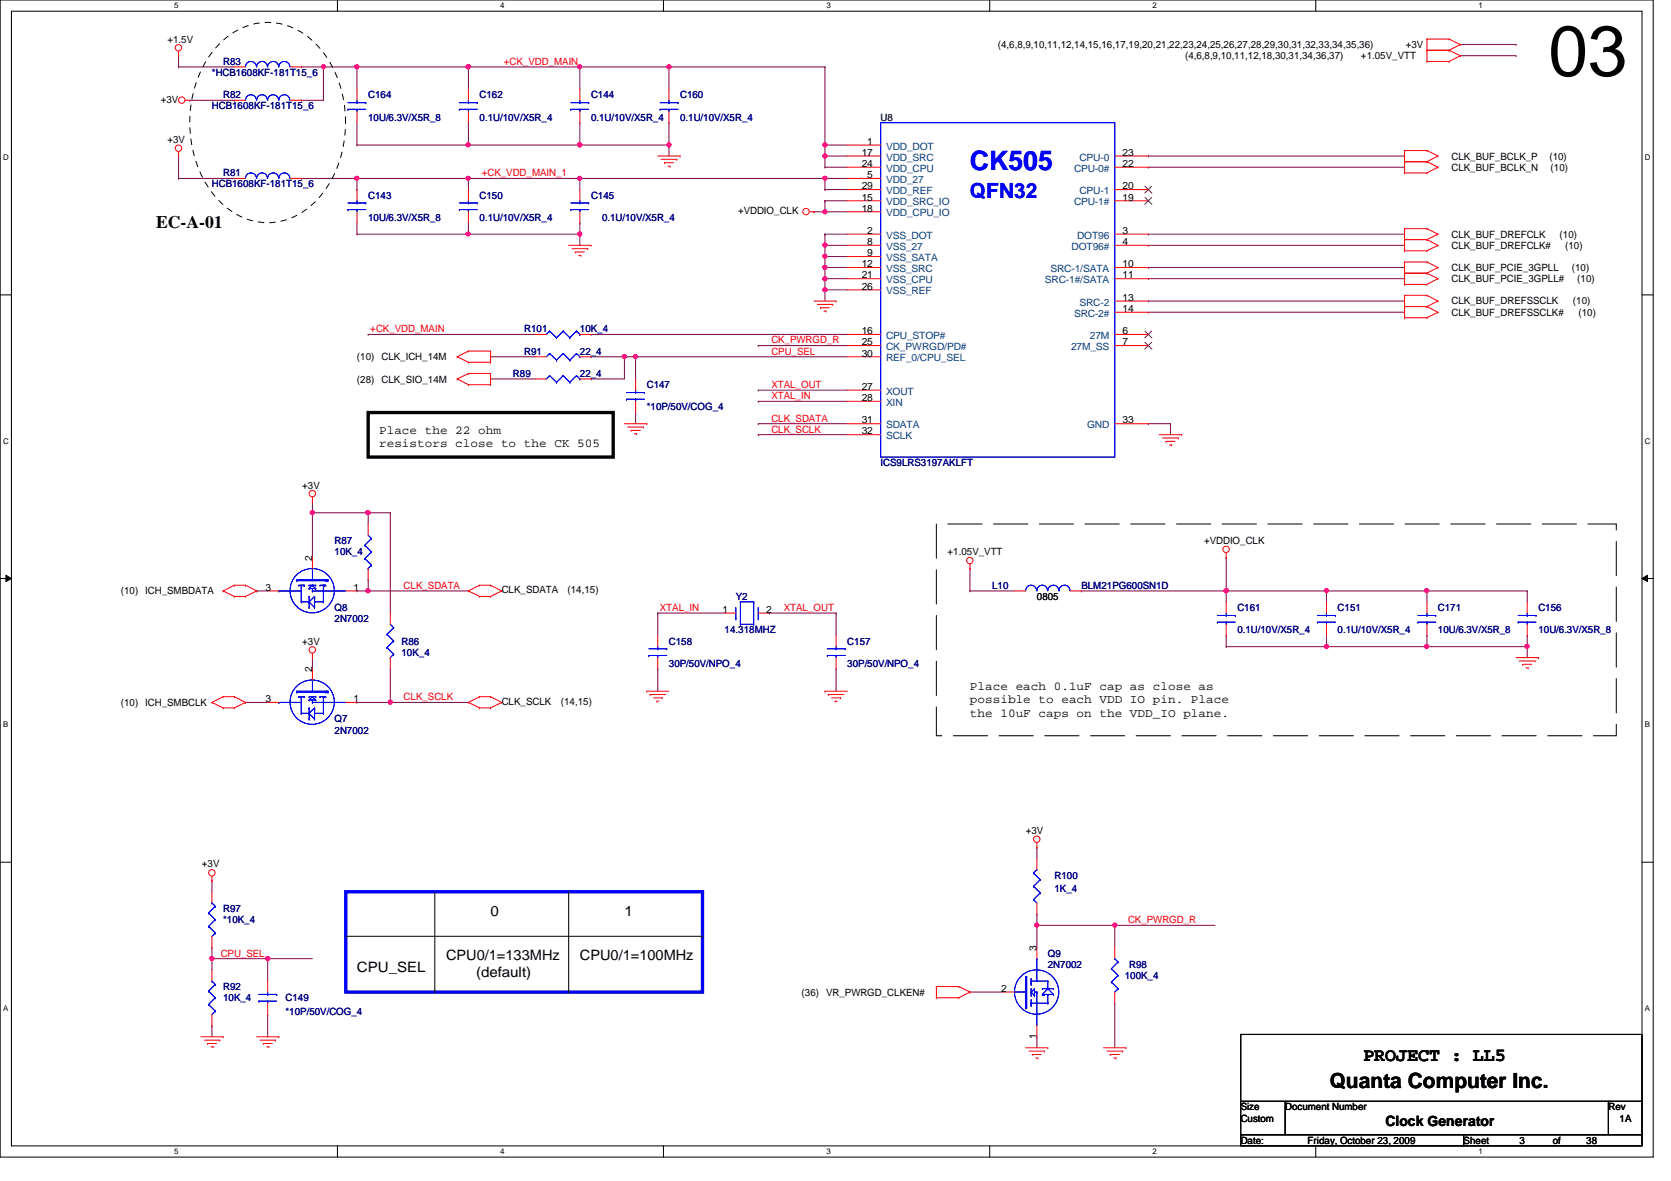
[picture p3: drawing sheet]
<svg xmlns="http://www.w3.org/2000/svg" width="297mm" height="210mm" viewBox="0 0 297 210" stroke-linecap="round" stroke-linejoin="round" font-family="sans-serif">
<path d="M0 0h293.9v205.7h-293.9zM2 2h289.9v201.7h-289.9z" fill="none" stroke="#000" stroke-width=".18"/>
<g fill="#fff">
<path d="M31 .3h.7v1.5h-.7z"/>
<path d="M31 203.9h.7v1.5h-.7z"/>
</g>
<path d="M60 0v2M60 203.7v2" fill="none" stroke="#000" stroke-width=".18"/>
<g fill="#fff">
<path d="M88.9 .3h.8v1.5h-.8z"/>
<path d="M88.9 203.9h.8v1.5h-.8z"/>
</g>
<path d="M117.9 0v2M117.9 203.7v2" fill="none" stroke="#000" stroke-width=".18"/>
<g fill="#fff">
<path d="M146.9 .3h.8v1.5h-.8z"/>
<path d="M146.9 203.9h.8v1.5h-.8z"/>
</g>
<path d="M175.9 0v2M175.9 203.7v2" fill="none" stroke="#000" stroke-width=".18"/>
<g fill="#fff">
<path d="M204.9 .3h.8v1.5h-.8z"/>
<path d="M204.9 203.9h.8v1.5h-.8z"/>
</g>
<path d="M233.9 0v2M233.9 203.7v2" fill="none" stroke="#000" stroke-width=".18"/>
<g fill="#fff">
<path d="M262.8 .3h.8v1.5h-.8z"/>
<path d="M262.8 203.9h.8v1.5h-.8z"/>
<path d="M.5 27.2h1v1.5h-1z"/>
<path d="M292.4 27.2h1v1.5h-1z"/>
<path d="M.5 77.6h1v1.5h-1z"/>
<path d="M292.4 77.6h1v1.5h-1z"/>
</g>
<path d="M0 52.4h2M291.9 52.4h2" fill="none" stroke="#000" stroke-width=".18"/>
<g fill="#fff">
<path d="M.5 128h.9v1.5h-.9z"/>
<path d="M292.4 128h.9v1.5h-.9z"/>
</g>
<path d="M0 102.8h2M1.1 102.2l.9 .6-.9 .6zM291.9 102.8l1-.6v1.2zM291.9 102.8h2" fill="none" stroke="#000" stroke-width=".18"/>
<path d="M1.1 102.2l.9 .6-.9 .6zM291.9 102.8l1-.6v1.2z" fill="#000"/>
<g fill="#fff">
<path d="M.5 178.4h.9v1.6h-.9z"/>
<path d="M292.4 178.4h.9v1.6h-.9z"/>
</g>
<path d="M0 153.2h2M291.9 153.2h2" fill="none" stroke="#000" stroke-width=".18"/>
<path d="M146.6 25.8h.1M146.6 25.8h4" fill="none" stroke="#800040" stroke-width=".18"/>
<circle cx="146.6" cy="25.7" r=".38" fill="#f0f"/>
<circle cx="146.6" cy="25.7" r=".38" fill="none" stroke="#f0f" stroke-width=".18"/>
<path d="M146.6 27.7h.1M146.6 29.7h.1M146.6 31.7h.1M146.6 27.7h4M146.6 29.7h4M146.6 31.7h4" fill="none" stroke="#800040" stroke-width=".18"/>
<circle cx="146.6" cy="31.7" r=".37" fill="#f0f"/>
<circle cx="146.6" cy="31.7" r=".37" fill="none" stroke="#f0f" stroke-width=".18"/>
<path d="M146.6 33.7h.1M146.6 31.7h.1M146.6 27.7h.1M146.6 33.7h4M146.6 27.7v2M146.6 31.7v2" fill="none" stroke="#800040" stroke-width=".18"/>
<circle cx="146.6" cy="27.7" r=".38" fill="#f0f"/>
<circle cx="146.6" cy="27.7" r=".38" fill="none" stroke="#f0f" stroke-width=".18"/>
<path d="M83.3 11.9h.1M83.3 11.9h35.6M103.1 11.9h.1M103.1 11.9v4M118.9 11.9h.1M118.9 11.9v4M146.6 25.8h.1M146.6 25.8v1.9" fill="none" stroke="#800040" stroke-width=".18"/>
<circle cx="118.9" cy="11.9" r=".37" fill="#f0f"/>
<circle cx="118.9" cy="11.9" r=".37" fill="none" stroke="#f0f" stroke-width=".18"/>
<circle cx="103" cy="11.9" r=".37" fill="#f0f"/>
<circle cx="103" cy="11.9" r=".37" fill="none" stroke="#f0f" stroke-width=".18"/>
<path d="M83.3 25.8h.1M83.3 25.8h19.8" fill="none" stroke="#800040" stroke-width=".18"/>
<circle cx="103" cy="25.7" r=".38" fill="#f0f"/>
<circle cx="103" cy="25.7" r=".38" fill="none" stroke="#f0f" stroke-width=".18"/>
<path d="M83.3 21.8h.1M83.3 21.8v4M118.9 25.8h.1M118.9 25.8v1.9" fill="none" stroke="#800040" stroke-width=".18"/>
<circle cx="118.9" cy="25.7" r=".38" fill="#f0f"/>
<circle cx="118.9" cy="25.7" r=".38" fill="none" stroke="#f0f" stroke-width=".18"/>
<path d="M146.6 51.5h.1M146.6 51.5v2" fill="none" stroke="#800040" stroke-width=".18"/>
<circle cx="146.6" cy="51.5" r=".37" fill="#f0f"/>
<circle cx="146.6" cy="51.5" r=".37" fill="none" stroke="#f0f" stroke-width=".18"/>
<path d="M146.6 43.6h.1M146.6 45.6h.1M146.6 43.6h4M146.6 45.6h4" fill="none" stroke="#800040" stroke-width=".18"/>
<circle cx="146.6" cy="45.5" r=".38" fill="#f0f"/>
<circle cx="146.6" cy="45.5" r=".38" fill="none" stroke="#f0f" stroke-width=".18"/>
<path d="M146.6 43.6h.1M146.6 43.6v2" fill="none" stroke="#800040" stroke-width=".18"/>
<circle cx="146.6" cy="43.6" r=".38" fill="#f0f"/>
<circle cx="146.6" cy="43.6" r=".38" fill="none" stroke="#f0f" stroke-width=".18"/>
<path d="M146.6 47.5h.1M146.6 45.6h.1M146.6 49.5h.1M146.6 47.5h4M146.6 45.6v1.9M146.6 49.5v2M146.6 49.5h4" fill="none" stroke="#800040" stroke-width=".18"/>
<circle cx="146.6" cy="49.5" r=".38" fill="#f0f"/>
<circle cx="146.6" cy="49.5" r=".38" fill="none" stroke="#f0f" stroke-width=".18"/>
<path d="M83.3 11.9h.1M83.3 11.9v4M146.6 51.5h.1M146.6 51.5h4M134.8 75.3h.1M134.8 77.3h.1M134.8 75.3h15.8M134.8 77.3h15.8" fill="none" stroke="#800040" stroke-width=".18"/>
<circle cx="83.2" cy="11.9" r=".37" fill="#f0f"/>
<circle cx="83.2" cy="11.9" r=".37" fill="none" stroke="#f0f" stroke-width=".18"/>
<path d="M146.6 47.5h.1M146.6 47.5v2M134.8 71.3h.1M134.8 71.3h15.8" fill="none" stroke="#800040" stroke-width=".18"/>
<circle cx="146.6" cy="47.5" r=".38" fill="#f0f"/>
<circle cx="146.6" cy="47.5" r=".38" fill="none" stroke="#f0f" stroke-width=".18"/>
<path d="M113 63.4h.1M113 63.4h37.6M204.1 75.3h.1M204.1 75.3h4M208.1 75.3h.1M208.1 75.3v2" fill="none" stroke="#800040" stroke-width=".18"/>
<circle cx="112.9" cy="63.4" r=".38" fill="#f0f"/>
<circle cx="112.9" cy="63.4" r=".38" fill="none" stroke="#f0f" stroke-width=".18"/>
<path d="M87.2 63.4h.1M87.2 63.4h8M134.8 61.4h.1M134.8 61.4h15.8M55.5 91.1h.1M55.5 89.2h.1M55.5 89.2v9.9" fill="none" stroke="#800040" stroke-width=".18"/>
<circle cx="55.5" cy="91.1" r=".37" fill="#f0f"/>
<circle cx="55.5" cy="91.1" r=".37" fill="none" stroke="#f0f" stroke-width=".18"/>
<path d="M65.4 91.1h.1M65.4 91.1v2M65.4 91.1h4M69.4 124.8h.1M69.4 124.8h13.9" fill="none" stroke="#800040" stroke-width=".18"/>
<circle cx="65.4" cy="91.1" r=".37" fill="#f0f"/>
<circle cx="65.4" cy="91.1" r=".37" fill="none" stroke="#f0f" stroke-width=".18"/>
<path d="M69.4 118.9h.1M69.4 118.9v5.9" fill="none" stroke="#800040" stroke-width=".18"/>
<circle cx="69.4" cy="124.8" r=".38" fill="#f0f"/>
<circle cx="69.4" cy="124.8" r=".38" fill="none" stroke="#f0f" stroke-width=".18"/>
<path d="M69.4 91.1h.1M69.4 91.1v17.9M55.5 116.9h.1M55.5 116.9v2M65.4 105h.1M65.4 103h.1M65.4 105h17.9M65.4 103v2" fill="none" stroke="#800040" stroke-width=".18"/>
<circle cx="65.4" cy="105" r=".38" fill="#f0f"/>
<circle cx="65.4" cy="105" r=".38" fill="none" stroke="#f0f" stroke-width=".18"/>
<path d="M55.5 91.1h9.9M65.4 91.1h.1M63.5 124.8h.1M63.5 124.8h5.9" fill="none" stroke="#800040" stroke-width=".18"/>
<circle cx="65.4" cy="91.1" r=".37" fill="#f0f"/>
<circle cx="65.4" cy="91.1" r=".37" fill="none" stroke="#f0f" stroke-width=".18"/>
<g fill="none" stroke="#800040" stroke-width=".18">
<path d="M146.6 37.6h.1M146.6 37.6h4M105.1 59.4h.1M105.1 59.4h45.5M134.8 69.3h.1M134.8 69.3h15.8M116.9 118.9h.1M116.9 109h.1M116.9 109v3.9M116.9 118.9v4M116.9 109h11.9M136.7 109h.1"/>
<path d="M136.7 109h11.9M148.6 109h.1M148.6 118.9h.1M148.6 109v3.9M148.6 118.9v4"/>
</g>
<circle cx="146.6" cy="37.6" r=".38" fill="#f0f"/>
<circle cx="146.6" cy="37.6" r=".38" fill="none" stroke="#f0f" stroke-width=".18"/>
<g fill="none" stroke="#800040" stroke-width=".18">
<path d="M146.6 35.7h.1M146.6 35.7v1.9M204.1 27.7h.1M204.1 29.7h.1M204.1 27.7h45.6M204.1 29.7h45.6M204.1 49.5h.1M204.1 47.5h.1M204.1 41.6h.1M204.1 43.6h.1M204.1 53.5h.1M204.1 55.5h.1"/>
<path d="M204.1 49.5h45.6M204.1 47.5h45.6M204.1 41.6h45.6M204.1 43.6h45.6M204.1 53.5h45.6M204.1 55.5h45.6M218 105h.1M218 112.9h.1M218 105v2M218 112.9v2M235.8 105h.1M235.8 112.9h.1"/>
<path d="M235.8 105v2M235.8 112.9v2M253.7 105h.1M253.7 105v2"/>
</g>
<circle cx="253.6" cy="105" r=".38" fill="#f0f"/>
<circle cx="253.6" cy="105" r=".38" fill="none" stroke="#f0f" stroke-width=".18"/>
<path d="M235.8 105h.1M235.8 105h35.7M253.7 105h.1" fill="none" stroke="#800040" stroke-width=".18"/>
<circle cx="235.8" cy="105" r=".38" fill="#f0f"/>
<circle cx="235.8" cy="105" r=".38" fill="none" stroke="#f0f" stroke-width=".18"/>
<path d="M253.7 114.9h.1M253.7 114.9h17.8" fill="none" stroke="#800040" stroke-width=".18"/>
<circle cx="271.4" cy="114.9" r=".38" fill="#f0f"/>
<circle cx="271.4" cy="114.9" r=".38" fill="none" stroke="#f0f" stroke-width=".18"/>
<circle cx="253.6" cy="114.9" r=".38" fill="#f0f"/>
<circle cx="253.6" cy="114.9" r=".38" fill="none" stroke="#f0f" stroke-width=".18"/>
<path d="M172.4 101h.1M172.4 101v4M192.2 105h.1M192.2 105h43.6M218 114.9h.1M218 105h.1M218 114.9h17.8M271.5 114.9h.1M271.5 105h.1M271.5 105v2M271.5 114.9v2" fill="none" stroke="#800040" stroke-width=".18"/>
<circle cx="218" cy="105" r=".38" fill="#f0f"/>
<circle cx="218" cy="105" r=".38" fill="none" stroke="#f0f" stroke-width=".18"/>
<path d="M103.1 21.8h.1M103.1 21.8v4M118.9 21.8h.1M118.9 21.8v4M113 73.3h.1M113 63.4h.1M113 63.4v4M113 73.3v2M37.7 170.4h.1M37.7 170.4v2" fill="none" stroke="#800040" stroke-width=".18"/>
<circle cx="37.7" cy="170.4" r=".37" fill="#f0f"/>
<circle cx="37.7" cy="170.4" r=".37" fill="none" stroke="#f0f" stroke-width=".18"/>
<path d="M47.6 170.4h.1M47.6 170.4h7.9" fill="none" stroke="#800040" stroke-width=".18"/>
<circle cx="47.6" cy="170.4" r=".37" fill="#f0f"/>
<circle cx="47.6" cy="170.4" r=".37" fill="none" stroke="#f0f" stroke-width=".18"/>
<path d="M37.7 156.5h.1M37.7 156.5v2M37.7 170.4h9.9M47.6 170.4h.1M47.6 170.4v4M37.7 182.3h.1M37.7 182.3v2M47.6 180.3h.1M47.6 180.3v4" fill="none" stroke="#800040" stroke-width=".18"/>
<circle cx="47.6" cy="170.4" r=".37" fill="#f0f"/>
<circle cx="47.6" cy="170.4" r=".37" fill="none" stroke="#f0f" stroke-width=".18"/>
<path d="M218 99.1h.1M218 99.1v5.9M37.7 168.4h.1M37.7 168.4v2" fill="none" stroke="#800040" stroke-width=".18"/>
<circle cx="218" cy="105" r=".38" fill="#f0f"/>
<circle cx="218" cy="105" r=".38" fill="none" stroke="#f0f" stroke-width=".18"/>
<path d="M235.8 114.9h.1M253.7 112.9h.1M253.7 112.9v2h-17.9M271.5 112.9h.1M271.5 112.9v2" fill="none" stroke="#800040" stroke-width=".18"/>
<circle cx="235.8" cy="114.9" r=".38" fill="#f0f"/>
<circle cx="235.8" cy="114.9" r=".38" fill="none" stroke="#f0f" stroke-width=".18"/>
<path d="M103.1 25.8h.1M103.1 25.8h15.8" fill="none" stroke="#800040" stroke-width=".18"/>
<circle cx="103" cy="25.7" r=".38" fill="#f0f"/>
<circle cx="103" cy="25.7" r=".38" fill="none" stroke="#f0f" stroke-width=".18"/>
<path d="M65.4 59.4h.1M65.4 59.4h29.8M146.6 41.6h.1M146.6 41.6h4M146.6 41.6v2M172.4 176.3h.1M172.4 176.3h5.9M184.3 164.5h.1M184.3 164.5h13.9" fill="none" stroke="#800040" stroke-width=".18"/>
<circle cx="184.3" cy="164.4" r=".38" fill="#f0f"/>
<circle cx="184.3" cy="164.4" r=".38" fill="none" stroke="#f0f" stroke-width=".18"/>
<path d="M198.2 164.5h.1M198.2 178.3h.1M198.2 164.5h17.8M198.2 164.5v3.9M198.2 178.3v7.9" fill="none" stroke="#800040" stroke-width=".18"/>
<circle cx="198.2" cy="164.4" r=".38" fill="#f0f"/>
<circle cx="198.2" cy="164.4" r=".38" fill="none" stroke="#f0f" stroke-width=".18"/>
<g fill="none" stroke="#800040" stroke-width=".18">
<path d="M31.7 9.9h.1M31.7 9.9v2M63.5 11.9h.1M63.5 11.9h19.8M45.6 105h.1M45.6 105h2M63.5 105h.1M63.5 105h1.9M172.4 105h.1M172.4 105h7.9M43.6 124.8h.1M43.6 124.8h4"/>
<path d="M184.3 150.6h.1M184.3 150.6v2M184.3 162.5h.1M184.3 164.5h.1M184.3 162.5v5.9M184.3 184.3h.1M184.3 184.3v1.9"/>
</g>
<circle cx="83.2" cy="11.9" r=".37" fill="#f0f"/>
<circle cx="83.2" cy="11.9" r=".37" fill="none" stroke="#f0f" stroke-width=".18"/>
<circle cx="63.4" cy="11.9" r=".37" fill="#f0f"/>
<circle cx="63.4" cy="11.9" r=".37" fill="none" stroke="#f0f" stroke-width=".18"/>
<path d="M31.7 11.9h.1M31.7 11.9h10M259.6 7.9h9.9M259.6 9.9h9.9M269.5 7.9h.1M269.5 9.9h.1M111 63.4h.1M111 63.4h2" fill="none" stroke="#800040" stroke-width=".18"/>
<circle cx="111" cy="63.4" r=".38" fill="#f0f"/>
<circle cx="111" cy="63.4" r=".38" fill="none" stroke="#f0f" stroke-width=".18"/>
<g fill="none" stroke="#800040" stroke-width=".18">
<path d="M57.5 11.9h.1M57.5 11.9h6M63.5 11.9h.1M63.5 11.9v4M118.9 11.9h.1M118.9 11.9h27.7M146.6 11.9h.1M146.6 11.9v13.9M63.5 25.8h.1M63.5 21.8v4M63.5 25.8h19.8M83.3 25.8h.1"/>
<path d="M144.7 37.6h.1M144.7 37.6h1.9M146.6 35.7h.1M146.6 35.7h4M87.2 67.4h.1M87.2 67.4h8M105.1 67.4h.1M105.1 63.4h.1M105.1 63.4h5.9M111 63.4h.1M111 63.4v4h-5.9"/>
</g>
<circle cx="83.2" cy="25.7" r=".38" fill="#f0f"/>
<circle cx="83.2" cy="25.7" r=".38" fill="none" stroke="#f0f" stroke-width=".18"/>
<path d="M103.1 31.7h.1M103.1 31.7h43.5" fill="none" stroke="#800040" stroke-width=".18"/>
<circle cx="103" cy="31.7" r=".37" fill="#f0f"/>
<circle cx="103" cy="31.7" r=".37" fill="none" stroke="#f0f" stroke-width=".18"/>
<path d="M63.5 31.7h.1M63.5 31.7h39.6M83.3 31.7h.1M83.3 31.7v2M103.1 31.7h.1M103.1 31.7v2" fill="none" stroke="#800040" stroke-width=".18"/>
<circle cx="83.2" cy="31.7" r=".37" fill="#f0f"/>
<circle cx="83.2" cy="31.7" r=".37" fill="none" stroke="#f0f" stroke-width=".18"/>
<circle cx="63.4" cy="31.7" r=".37" fill="#f0f"/>
<circle cx="63.4" cy="31.7" r=".37" fill="none" stroke="#f0f" stroke-width=".18"/>
<path d="M63.5 33.7h.1M63.5 31.7v2M63.5 39.6v2M63.5 41.6h.1M63.5 41.6h19.8M83.3 41.6h.1" fill="none" stroke="#800040" stroke-width=".18"/>
<circle cx="83.2" cy="41.6" r=".37" fill="#f0f"/>
<circle cx="83.2" cy="41.6" r=".37" fill="none" stroke="#f0f" stroke-width=".18"/>
<path d="M31.7 31.7h.1M31.7 27.7h.1M31.7 31.7h10M31.7 27.7v4M53.5 31.7h.1M53.5 31.7h10M83.3 39.6h.1M83.3 39.6v2M103.1 39.6h.1M103.1 39.6v4M103.1 41.6h.1" fill="none" stroke="#800040" stroke-width=".18"/>
<circle cx="103" cy="41.6" r=".37" fill="#f0f"/>
<circle cx="103" cy="41.6" r=".37" fill="none" stroke="#f0f" stroke-width=".18"/>
<path d="M57.5 11.9h.1M57.5 11.9v5.9M83.3 41.6h.1M83.3 41.6h19.8" fill="none" stroke="#800040" stroke-width=".18"/>
<circle cx="57.5" cy="11.9" r=".37" fill="#f0f"/>
<circle cx="57.5" cy="11.9" r=".37" fill="none" stroke="#f0f" stroke-width=".18"/>
<path d="M33.7 17.8h8M41.7 17.8h.1M53.5 11.9h.1M53.5 17.8h.1M53.5 11.9h4M53.5 17.8h4" fill="none" stroke="#800040" stroke-width=".18"/>
<g fill="none" stroke="#f00" stroke-width=".18">
<path d="M31.7 9.9h.1M31.7 9.1v.8M32.9 17.8h.8M33.7 17.8h.1M41.7 17.8h1.9M41.7 11.9h1.9M51.6 17.8h1.9M51.6 11.9h1.9M63.5 15.9v1.9M63.5 19.8v2M83.3 15.9v1.9M83.3 19.8v2"/>
<path d="M103.1 15.9v1.9M103.1 19.8v2M118.9 15.9v1.9M118.9 19.8v2M253.7 8.9h.1M253.7 6.9h.1M253.7 10.9h.1M253.7 6.9h3.9M253.7 8.9h3.9M253.7 6.9v4M253.7 10.9h3.9M257.6 6.9h.1"/>
<path d="M257.6 8.9h.1M257.6 10.9h.1M257.6 6.9l2 1M257.6 8.9l2 1M259.6 7.9h.1M259.6 9.9h.1M259.6 7.9l-2 1M259.6 9.9l-2 1M31.7 27.7h.1M31.7 27v.7M41.7 31.7h1.9M51.6 31.7h1.9"/>
<path d="M63.5 33.7v2M63.5 37.6v2M83.3 33.7v2M83.3 37.6v2M103.1 33.7v2M103.1 37.6v2M116.9 27.7h4M117.5 28.3h2.8M118.1 28.9h.1M118.1 28.9h1.6M118.7 29.5h.4M119.1 29.5h.1"/>
<path d="M120.3 28.3h.1M120.9 27.7h.1M143.9 37.6h.8M144.7 37.6h.1M150.6 27.7h5.9M150.6 37.6h5.9M150.6 31.7h5.9M150.6 35.7h5.9M150.6 33.7h5.9M150.6 29.7h5.9M150.6 25.8h5.9M198.2 27.7h5.9"/>
<path d="M198.2 35.7h5.9M198.2 33.7h5.9M198.2 29.7h5.9M249.7 28.7h.1M249.7 26.8h.1M249.7 30.7h.1M249.7 26.8h4M249.7 28.7h4M249.7 26.8v3.9M249.7 30.7h4M253.7 26.8h.1M253.7 28.7h.1"/>
<path d="M253.7 30.7h.1M253.7 26.8l1.9 .9M253.7 28.7l1.9 1M255.6 27.7h.1M255.6 29.7h.1M255.6 27.7l-1.9 1M255.6 29.7l-1.9 1M95.2 59.4h1.9M101.1 43.6h4M101.7 44.2h2.8M102.3 44.8h.1M102.3 44.8h1.6"/>
<path d="M102.9 45.4h.3M103.1 59.4h2M103.2 45.4h.1M104.5 44.2h.1M105.1 43.6h.1M144.7 53.5h3.9M145.3 54.1h2.7M145.9 54.7h.1M145.9 54.7h1.5M146.5 55.3h.4M146.9 55.3h.1M148 54.1h.1"/>
<path d="M148.6 53.5h.1M150.6 43.6h5.9M150.6 59.4h5.9M150.6 41.6h5.9M150.6 47.5h5.9M150.6 49.5h5.9M150.6 45.6h5.9M150.6 51.5h5.9M198.2 53.5h5.9M198.2 43.6h5.9M198.2 59.4h5.9M198.2 41.6h5.9"/>
<path d="M198.2 47.5h5.9M198.2 49.5h5.9M198.2 55.5h5.9M249.7 48.6h.1M249.7 46.6h.1M249.7 50.5h.1M249.7 42.6h.1M249.7 40.6h.1M249.7 44.6h.1M249.7 54.5h.1M249.7 52.5h.1M249.7 56.5h.1"/>
<path d="M249.7 40.6v4M249.7 46.6v3.9M249.7 52.5v4M249.7 46.6h4M249.7 48.6h4M249.7 50.5h4M249.7 40.6h4M249.7 42.6h4M249.7 44.6h4M249.7 52.5h4M249.7 54.5h4M249.7 56.5h4"/>
<path d="M253.7 46.6h.1M253.7 48.6h.1M253.7 50.5h.1M253.7 40.6h.1M253.7 42.6h.1M253.7 44.6h.1M253.7 52.5h.1M253.7 54.5h.1M253.7 56.5h.1M253.7 46.6l1.9 .9M253.7 48.6l1.9 .9M253.7 40.6l1.9 1"/>
<path d="M253.7 42.6l1.9 1M253.7 52.5l1.9 1M253.7 54.5l1.9 1M255.6 47.5h.1M255.6 49.5h.1M255.6 41.6h.1M255.6 43.6h.1M255.6 53.5h.1M255.6 55.5h.1M255.6 47.5l-1.9 1.1M255.6 49.5l-1.9 1M255.6 41.6l-1.9 1"/>
<path d="M255.6 43.6l-1.9 1M255.6 53.5l-1.9 1M255.6 55.5l-1.9 1M81.3 63.4h.1M81.3 67.4h.1M81.3 63.4l2 1M81.3 67.4l2 1M83.3 62.4h.1M83.3 64.4h.1M83.3 66.4h.1M83.3 68.4h.1M83.3 62.4h3.9"/>
<path d="M83.3 62.4l-2 1M83.3 64.4h3.9M83.3 66.4h3.9M83.3 66.4l-2 1M83.3 68.4h3.9M87.2 64.4h.1M87.2 62.4h.1M87.2 68.4h.1M87.2 66.4h.1M87.2 62.4v2M87.2 66.4v2M95.2 63.4h1.9"/>
<path d="M95.2 67.4h1.9M103.1 63.4h2M103.1 67.4h2M111 75.3h4M111.6 75.9h2.8M112.2 76.5h.1M112.2 76.5h1.6M112.8 77.1h.4M113 67.4v1.9M113 71.3v2M113.2 77.1h.1M114.4 75.9h.1"/>
<path d="M115 75.3h.1M150.6 77.3h5.9M150.6 75.3h5.9M150.6 63.4h5.9M150.6 61.4h5.9M150.6 69.3h5.9M150.6 71.3h5.9M198.2 75.3h5.9M198.2 61.4h5.9M206.1 77.3h4M206.7 77.9h2.8M207.3 78.4h.1"/>
<path d="M207.3 78.4h1.6M207.9 79.1h.4M208.3 79.1h.1M209.5 77.9h.1M210.1 77.3h.1M55.5 89.2h.1M55.5 88.3v.9M55.5 99.1v1.9M65.4 93.1v2M218 99.1h.1M218 98.3v.8M39.7 105h.1"/>
<path d="M39.7 105l2 1M41.7 104h.1M41.7 106h.1M41.7 104h1.9M41.7 104l-2 1M41.7 106h1.9M43.6 104h.1M43.6 106h.1M43.6 104l2 1M45.6 105h.1M45.6 105l-2 1M47.6 105h2"/>
<path d="M55.5 116.9h.1M55.5 116.1v.8M55.5 118.9v2M61.5 105h2M65.4 101v2M69.4 109v2M69.4 116.9v2M83.3 105h.1M83.3 105l2 1M85.3 106h.1M85.3 104h.1M85.3 104h1.9"/>
<path d="M85.3 106h1.9M85.3 104l-2 1M87.2 106h.1M87.2 104h.1M87.2 104l2 1M89.2 105h.1M89.2 105l-2 1M116.9 112.9v2M116.9 116.9v2M128.8 109h2M134.8 109h1.9M148.6 112.9v2"/>
<path d="M148.6 116.9v2M172.4 101h.1M172.4 100.2v.8M180.3 105h2M190.2 105h2M218 107v2M218 111v1.9M235.8 107v2M235.8 111v1.9M253.7 107v2M253.7 111v1.9M269.5 116.9h4"/>
<path d="M270.1 117.5h2.8M270.7 118.1h.1M270.7 118.1h1.6M271.3 118.7h.3M271.5 107v2M271.5 111v1.9M271.6 118.7h.1M272.9 117.5h.1M273.5 116.9h.1M37.7 124.8h.1M37.7 124.8l2 1M39.7 123.8h.1"/>
<path d="M39.7 125.8h.1M39.7 123.8h2M39.7 123.8l-2 1M39.7 125.8h2M41.7 123.8h.1M41.7 125.8h.1M41.7 123.8l1.9 1M43.6 124.8h.1M43.6 124.8l-1.9 1M47.6 124.8h2M61.5 124.8h2M83.3 124.8h.1"/>
<path d="M83.3 124.8l2 1M85.3 125.8h.1M85.3 123.8h.1M85.3 123.8h1.9M85.3 125.8h1.9M85.3 123.8l-2 1M87.2 125.8h.1M87.2 123.8h.1M87.2 123.8l2 1M89.2 124.8h.1M89.2 124.8l-2 1M115 122.9h.1"/>
<path d="M115 122.9h3.9M115.6 123.4h.1M115.6 123.4h2.7M116.2 124h1.5M116.8 124.6h.1M116.8 124.6h.3M117.7 124h.1M146.6 122.9h.1M146.6 122.9h4M147.2 123.4h.1M147.2 123.4h2.8M147.8 124h1.6"/>
<path d="M148.5 124.6h.1M148.5 124.6h.3M149.4 124h.1M37.7 156.5h.1M37.7 155.7v.8M37.7 158.5v2M184.3 150.6h.1M184.3 149.8v.8M184.3 152.6v2M37.7 166.4v2M37.7 172.4v2M47.6 174.4v1.9"/>
<path d="M47.6 178.3v2M166.5 177.3h.1M166.5 175.3h.1M166.5 175.3h3.9M166.5 177.3h3.9M166.5 175.3v2M170.4 175.3h.1M170.4 177.3h.1M170.4 175.3l2 1M172.4 176.3h.1M172.4 176.3l-2 1M178.3 176.3h2"/>
<path d="M184.3 160.5v2M184.3 168.4v2M198.2 168.4v2M198.2 176.3v2M35.7 184.3h4M36.3 184.9h2.8M36.9 185.5h.1M36.9 185.5h1.6M37.5 186.1h.4M37.7 180.3v2M37.9 186.1h.1M39.1 184.9h.1"/>
<path d="M39.7 184.3h.1M45.6 184.3h4M46.2 184.9h2.8M46.8 185.5h.1M46.8 185.5h1.6M47.4 186.1h.4M47.8 186.1h.1M49 184.9h.1M49.6 184.3h.1M182.3 186.2h4M182.9 186.8h2.8M183.5 187.4h.1"/>
<path d="M183.5 187.4h1.6M184.1 188h.4M184.3 182.3v2M184.5 188h.1M185.7 186.8h.1M186.3 186.2h.1M196.2 186.2h3.9M196.8 186.8h2.8M197.4 187.4h.1M197.4 187.4h1.6M198 188h.4M198.4 188h.1"/>
<path d="M199.6 186.8h.1M200.1 186.2h.1"/>
<circle cx="31.7" cy="8.5" r=".57"/>
<circle cx="32.3" cy="17.8" r=".57"/>
<circle cx="31.7" cy="26.3" r=".57"/>
<circle cx="143.3" cy="37.6" r=".57"/>
<circle cx="55.5" cy="87.7" r=".57"/>
<circle cx="172.4" cy="99.6" r=".57"/>
<circle cx="217.9" cy="97.6" r=".57"/>
<circle cx="55.5" cy="115.5" r=".57"/>
<circle cx="37.7" cy="155.1" r=".57"/>
<circle cx="184.3" cy="149.2" r=".57"/>
</g>
<path d="M77.3 158.5v17.8M101.1 158.5v17.8M61.5 166.4h63.4M77.3 176.3h.1M101.1 176.3h.1M124.9 166.4h.1M220.6 183.9h71.3v11.8h-71.3zM220.6 195.7h7.9v6h-7.9zM228.5 195.7h57.4v6h-57.4zM285.9 195.7h6v6h-6zM220.6 201.7h39.6v2h-39.6zM260.2 201.7h31.7v2h-31.7z" fill="none" stroke="#000" stroke-width=".18"/>
<path d="M65.4 73.3h43.6v7.9h-43.6z" fill="none" stroke="#000" stroke-width=".59"/>
<path d="M166.5 93.1h120.8v37.7h-120.8z" fill="none" stroke="#000" stroke-width=".18" stroke-dasharray="6.1 2"/>
<path d="M61.5 158.5h63.4v17.8h-63.4z" fill="none" stroke="#00f" stroke-width=".59"/>
<path d="M38.8 8a11.6 11.6 0 0 1 17.6 0 21.1 21.1 0 0 1 3.9 20.7 15.4 15.4 0 0 1-9.9 10.5 12 12 0 0 1-12.6-4.8 21.6 21.6 0 0 1 0-25.2z" fill="none" stroke="#000" stroke-width=".18" stroke-dasharray="1 1 1 1 1 1 1 1"/>
<g fill="none" stroke="#00f" stroke-width=".18">
<path d="M43.6 17.8a.97 .97 0 0 1 1-1 .97 .97 0 0 1 1 1M43.6 11.9a.97 .97 0 0 1 1-1 .97 .97 0 0 1 1 1M45.6 17.8a.95 .95 0 0 1 1-1 .95 .95 0 0 1 .9 1M45.6 11.9a.95 .95 0 0 1 1-1 .95 .95 0 0 1 .9 1M47.6 17.8a.97 .97 0 0 1 1-1 .97 .97 0 0 1 .9 1M47.6 11.9a.97 .97 0 0 1 1-1 .97 .97 0 0 1 .9 1M49.6 17.8a.97 .97 0 0 1 .9-1 .97 .97 0 0 1 1 1M49.6 11.9a.97 .97 0 0 1 .9-1 .97 .97 0 0 1 1 1M61.8 19.4h.1M61.8 19.4h3.2M61.8 18.2h3.2M63.5 18.2h.1"/>
<path d="M63.5 19.4h.1M63.5 17.8v.4M63.5 19.4v.4M65 18.2h.1M81.7 19.4h.1M81.7 19.4h3.1M81.7 18.2h3.1M83.3 18.2h.1M83.3 19.4h.1M83.3 17.8v.4M83.3 19.4v.4M84.8 18.2h.1"/>
<path d="M101.5 19.4h.1M101.5 19.4h3.1M101.5 18.2h3.1M103.1 18.2h.1M103.1 19.4h.1M103.1 17.8v.4M103.1 19.4v.4M104.6 18.2h.1M117.3 19.4h.1M117.3 19.4h3.2M117.3 18.2h3.2M118.9 18.2h.1"/>
<path d="M118.9 19.4h.1M118.9 17.8v.4M118.9 19.4v.4M120.5 18.2h.1M43.6 31.7a.97 .97 0 0 1 1-1 .97 .97 0 0 1 1 1M45.6 31.7a.95 .95 0 0 1 1-1 .95 .95 0 0 1 .9 1M47.6 31.7a.97 .97 0 0 1 1-1 .97 .97 0 0 1 .9 1M49.6 31.7a.97 .97 0 0 1 .9-1 .97 .97 0 0 1 1 1M61.8 37.3h.1M61.8 37.3h3.2M61.8 36.1h3.2M63.5 36.1h.1"/>
<path d="M63.5 37.3h.1M63.5 35.7v.4M63.5 37.3v.3M65 36.1h.1M81.7 37.3h.1M81.7 37.3h3.1M81.7 36.1h3.1M83.3 36.1h.1M83.3 37.3h.1M83.3 35.7v.4M83.3 37.3v.3M84.8 36.1h.1"/>
<path d="M101.5 37.3h.1M101.5 37.3h3.1M101.5 36.1h3.1M103.1 36.1h.1M103.1 37.3h.1M103.1 35.7v.4M103.1 37.3v.3M104.6 36.1h.1M156.5 21.8h41.7v59.4h-41.7zM97.7 58.8h.1M97.7 58.8l-.6 .6M97.7 58.8l1.2 1.2"/>
<path d="M100.1 58.8h.1M100.1 58.8l-1.2 1.2M100.1 58.8l1.2 1.2M102.5 58.8h.1M102.5 58.8l-1.2 1.2M102.5 58.8l.6 .6M103.1 59.4h.1M97.7 62.8h.1M97.7 66.8h.1M97.7 62.8l-.6 .6M97.7 62.8l1.2 1.2M97.7 66.8l-.6 .6"/>
<path d="M97.7 66.8l1.2 1.1M98.9 64h.1M98.9 67.9h.1M98.9 60h.1M100.1 62.8h.1M100.1 66.8h.1M100.1 62.8l-1.2 1.2M100.1 62.8l1.2 1.2M100.1 66.8l-1.2 1.1M100.1 66.8l1.2 1.1M101.3 64h.1M101.3 67.9h.1"/>
<path d="M101.3 60h.1M102.5 62.8h.1M102.5 66.8h.1M102.5 62.8l-1.2 1.2M102.5 62.8l.6 .6M102.5 66.8l-1.2 1.1M102.5 66.8l.6 .6M103.1 63.4h.1M103.1 67.4h.1M111.4 71h.1M111.4 71h3.2M111.4 69.8h3.2"/>
<path d="M113 69.8h.1M113 71h.1M113 69.3v.5M113 71v.3M114.6 69.8h.1M64.9 96.9h.1M64.9 99.3h.1M64.9 96.9l1.1 1.2M64.9 99.3l1.1 1.2M65.4 95.1l.6 .6M66 95.7h.1M66 98.1h.1"/>
<path d="M66 95.7l-1.1 1.2M66 98.1l-1.1 1.2M49.6 105h.1M49.6 105h3.9M52.7 103.2h.1M52.7 103.2h5.6M53.1 104h.1M53.1 104h1M53.5 104h.1M53.5 107h.1M53.5 104v3M53.5 107h1.4"/>
<path d="M53.9 104h.1M54.1 104h.1M54.9 107h.1M54.9 104.6h.1M54.9 104h.1M54.9 108h.1M54.9 106h.1M54.9 106v2M54.9 107l1 1M54.9 104.6h1.2M54.9 104h1.2M55.5 105h.1"/>
<path d="M55.5 103h.1M55.5 104h.1M55.5 104.6h.1M55.5 101v2M55.5 104.6v.4M55.5 105h6M55.5 104l.4 .4M55.5 104l-.6 .6M55.9 107h.1M55.9 108h.1M55.9 106.2h.1M55.9 106h.1"/>
<path d="M55.9 106.4h.1M55.9 104.4h.1M55.9 106v2M55.9 107h1.6M55.9 106l-1 1M55.9 104.4l.2 .2M56.1 104.6h.1M56.1 104h.1M56.9 104h.1M56.9 104h1M57.5 107h.1M57.5 104h.1"/>
<path d="M57.5 104v3M57.7 104h.1M57.9 103.2h.1M57.9 104h.1M58.1 103h.1M58.3 103.2h.1M58.3 103h.1M58.3 103h-5.6v.2M58.3 103v.2M65.4 101h.1M66 100.5h.1M66 100.5l-.6 .5"/>
<path d="M68.8 112.7h.1M68.8 115.1h.1M68.8 112.7l1.2 1.2M68.8 115.1l1.2 1.2M69.4 116.9h.1M69.4 111l.6 .5M70 111.5h.1M70 113.9h.1M70 116.3h.1M70 111.5l-1.2 1.2M70 113.9l-1.2 1.2M70 116.3l-.6 .6"/>
<path d="M115.4 116.5h.1M115.4 116.5h3.1M115.4 115.3h3.1M116.9 115.3h.1M116.9 116.5h.1M116.9 114.9v.4M116.9 116.5v.4M118.5 115.3h.1M130.8 110h.1M130.8 108v2M131.6 111h.1M131.6 107h.1"/>
<path d="M131.6 107h2.4M131.6 107v4M131.6 111h2.4M134 111h.1M134 107h.1M134 107v4M134.8 110h.1M134.8 108v2M147.1 116.5h.1M147.1 116.5h3.1M147.1 115.3h3.1M148.6 115.3h.1"/>
<path d="M148.6 116.5h.1M148.6 114.9v.4M148.6 116.5v.4M150.2 115.3h.1M184.3 105a.97 .97 0 0 0-1-1 .97 .97 0 0 0-1 1M186.2 105a.95 .95 0 0 0-1-1 .95 .95 0 0 0-.9 1M188.2 105a.97 .97 0 0 0-1-1 .97 .97 0 0 0-.9 1M190.2 105a.97 .97 0 0 0-1-1 .97 .97 0 0 0-.9 1M216.4 110.6h.1M216.4 110.6h3.2M216.4 109.4h3.2M218 109.4h.1"/>
<path d="M218 110.6h.1M218 109v.4M218 110.6v.4M219.6 109.4h.1M234.2 110.6h.1M234.2 110.6h3.2M234.2 109.4h3.2M235.8 109.4h.1M235.8 110.6h.1M235.8 109v.4M235.8 110.6v.4M237.4 109.4h.1"/>
<path d="M252 110.6h.1M252 110.6h3.2M252 109.4h3.2M253.7 109.4h.1M253.7 110.6h.1M253.7 109v.4M253.7 110.6v.4M255.2 109.4h.1M269.9 110.6h.1M269.9 110.6h3.1M269.9 109.4h3.1M271.5 109.4h.1"/>
<path d="M271.5 110.6h.1M271.5 109v.4M271.5 110.6v.4M273 109.4h.1M49.6 124.8h.1M49.6 124.8h3.9M52.7 123h.1M52.7 123h5.6M53.1 123.8h.1M53.1 123.8h1M53.5 123.8h.1M53.5 126.8h.1"/>
<path d="M53.5 123.8v3M53.5 126.8h1.4M53.9 123.8h.1M54.1 123.8h.1M54.9 126.8h.1M54.9 124.4h.1M54.9 123.8h.1M54.9 127.8h.1M54.9 125.8h.1M54.9 126.8l1 1M54.9 124.4h1.2M54.9 123.8h1.2"/>
<path d="M54.9 125.8v2M55.5 124.8h.1M55.5 122.9h.1M55.5 123.8h.1M55.5 124.4h.1M55.5 124.8h6M55.5 120.9v2M55.5 124.4v.4M55.5 123.8l.4 .4M55.5 123.8l-.6 .6M55.9 126.8h.1M55.9 127.8h.1"/>
<path d="M55.9 126h.1M55.9 125.8h.1M55.9 126.2h.1M55.9 124.2h.1M55.9 126.8h1.6M55.9 125.8v2M55.9 125.8l-1 1M55.9 124.2l.2 .2M56.1 124.4h.1M56.1 123.8h.1M56.9 123.8h.1M56.9 123.8h1"/>
<path d="M57.5 126.8h.1M57.5 123.8h.1M57.5 123.8v3M57.7 123.8h.1M57.9 123h.1M57.9 123.8h.1M58.1 122.9h.1M58.3 123h.1M58.3 122.9h.1M58.3 122.9h-5.6v.1M58.3 122.9v.1M183.7 159.9h.1"/>
<path d="M183.7 157.5h.1M183.7 155.2h.1M183.7 159.9l.6 .6M183.7 157.5l1.2 1.2M183.7 155.2l1.2 1.1M184.3 154.6h.1M184.3 154.6l-.6 .6M184.9 158.7h.1M184.9 156.3h.1M184.9 158.7l-1.2 1.2M184.9 156.3l-1.2 1.2M37.1 164.6h.1"/>
<path d="M37.1 162.3h.1M37.1 178.5h.1M37.1 176.1h.1M37.1 164.6l1.2 1.2M37.1 162.3l1.2 1.1M37.1 178.5l1.2 1.2M37.1 176.1l1.2 1.2M37.7 160.5h.1M37.7 174.4h.1M37.7 160.5l.6 .6M37.7 174.4l.6 .6M38.3 165.8h.1"/>
<path d="M38.3 163.4h.1M38.3 161.1h.1M38.3 179.7h.1M38.3 177.3h.1M38.3 175h.1M38.3 165.8l-.6 .6M38.3 163.4l-1.2 1.2M38.3 161.1l-1.2 1.2M38.3 179.7l-.6 .6M38.3 177.3l-1.2 1.2M38.3 175l-1.2 1.1M46 177.9h.1"/>
<path d="M46 177.9h3.2M46 176.7h3.2M47.6 176.7h.1M47.6 177.9h.1M47.6 176.3v.4M47.6 177.9v.4M49.2 176.7h.1M180.3 176.3h2M182.3 178.9h.1M182.3 176.3h.1M182.3 179.1h.1M182.3 179.1h.2"/>
<path d="M182.5 173.6h.1M182.5 178.7h.1M182.5 179.1h.1M182.5 173.6h-.2v5.5M182.5 173.6v5.5M183.3 174.4h.1M183.3 176.3h.1M183.3 175.7h.1M183.3 176.9h.1M183.3 177.7h.1M183.3 178.5h.1M183.3 173.9h.1"/>
<path d="M183.3 174.8h.1M183.3 175h.1M183.3 178.3h.1M183.3 178.7h.1M183.3 174.4h3M183.3 176.3l.6 .6M183.3 173.9v1.1M183.3 175.7v1.2M183.3 177.7v1M183.3 178.3h3M183.7 176.7h.1M183.9 176.9h.1"/>
<path d="M183.9 175.7h.1M183.9 176.3h.1M183.9 176.3h.4M183.9 175.7l-.6 .6M183.9 175.7v1.2M184.3 176.3h.1M184.3 170.4h.1M184.3 170.4v4M184.3 176.3v6M185.3 176.7h.1M185.3 175.7h.1M185.3 176.7h2"/>
<path d="M185.3 175.7h2M185.5 176.7h.1M185.7 176.7h.1M186.3 176.7h.1M186.3 174.4h.1M186.3 175.7h.1M186.3 178.3h.1M186.3 174.4v1.3M186.3 176.7v1.6M186.3 175.7l1 1M186.3 175.7l-1 1M187.3 176.7h.1"/>
<path d="M187.3 175.7h.1M197.6 174.5h.1M197.6 172.2h.1M197.6 174.5l1.2 1.2M197.6 172.2l1.2 1.2M198.2 170.4h.1M198.2 170.4l.6 .6M198.8 175.7h.1M198.8 173.4h.1M198.8 171h.1M198.8 175.7l-.6 .6M198.8 173.4l-1.2 1.1"/>
<path d="M198.8 171l-1.2 1.2"/>
<circle cx="55.5" cy="105" r="3.9"/>
<circle cx="55.5" cy="124.8" r="3.9"/>
<circle cx="184.3" cy="176.3" r="3.9"/>
</g>
<path d="M203.5 33.1l1.3 1.2M203.5 35.1l1.3 1.2M204.7 33.1l-1.2 1.2M204.7 35.1l-1.2 1.2M203.5 58.8l1.3 1.3M204.7 58.8l-1.2 1.3M203.5 60.8l1.3 1.3M204.7 60.8l-1.2 1.3" fill="none" stroke="#804000" stroke-width=".18"/>
<circle cx="146.6" cy="25.7" r=".38" fill="#f0f"/>
<circle cx="146.6" cy="25.7" r=".38" fill="none" stroke="#f0f" stroke-width=".18"/>
<circle cx="146.6" cy="31.7" r=".37" fill="#f0f"/>
<circle cx="146.6" cy="31.7" r=".37" fill="none" stroke="#f0f" stroke-width=".18"/>
<circle cx="146.6" cy="27.7" r=".38" fill="#f0f"/>
<circle cx="146.6" cy="27.7" r=".38" fill="none" stroke="#f0f" stroke-width=".18"/>
<circle cx="118.9" cy="11.9" r=".37" fill="#f0f"/>
<circle cx="118.9" cy="11.9" r=".37" fill="none" stroke="#f0f" stroke-width=".18"/>
<circle cx="103" cy="11.9" r=".37" fill="#f0f"/>
<circle cx="103" cy="11.9" r=".37" fill="none" stroke="#f0f" stroke-width=".18"/>
<circle cx="103" cy="25.7" r=".38" fill="#f0f"/>
<circle cx="103" cy="25.7" r=".38" fill="none" stroke="#f0f" stroke-width=".18"/>
<circle cx="118.9" cy="25.7" r=".38" fill="#f0f"/>
<circle cx="118.9" cy="25.7" r=".38" fill="none" stroke="#f0f" stroke-width=".18"/>
<circle cx="146.6" cy="51.5" r=".37" fill="#f0f"/>
<circle cx="146.6" cy="51.5" r=".37" fill="none" stroke="#f0f" stroke-width=".18"/>
<circle cx="146.6" cy="45.5" r=".38" fill="#f0f"/>
<circle cx="146.6" cy="45.5" r=".38" fill="none" stroke="#f0f" stroke-width=".18"/>
<circle cx="146.6" cy="43.6" r=".38" fill="#f0f"/>
<circle cx="146.6" cy="43.6" r=".38" fill="none" stroke="#f0f" stroke-width=".18"/>
<circle cx="146.6" cy="49.5" r=".38" fill="#f0f"/>
<circle cx="146.6" cy="49.5" r=".38" fill="none" stroke="#f0f" stroke-width=".18"/>
<circle cx="83.2" cy="11.9" r=".37" fill="#f0f"/>
<circle cx="83.2" cy="11.9" r=".37" fill="none" stroke="#f0f" stroke-width=".18"/>
<circle cx="146.6" cy="47.5" r=".38" fill="#f0f"/>
<circle cx="146.6" cy="47.5" r=".38" fill="none" stroke="#f0f" stroke-width=".18"/>
<circle cx="112.9" cy="63.4" r=".38" fill="#f0f"/>
<circle cx="112.9" cy="63.4" r=".38" fill="none" stroke="#f0f" stroke-width=".18"/>
<circle cx="55.5" cy="91.1" r=".37" fill="#f0f"/>
<circle cx="55.5" cy="91.1" r=".37" fill="none" stroke="#f0f" stroke-width=".18"/>
<circle cx="65.4" cy="91.1" r=".37" fill="#f0f"/>
<circle cx="65.4" cy="91.1" r=".37" fill="none" stroke="#f0f" stroke-width=".18"/>
<circle cx="69.4" cy="124.8" r=".38" fill="#f0f"/>
<circle cx="69.4" cy="124.8" r=".38" fill="none" stroke="#f0f" stroke-width=".18"/>
<circle cx="65.4" cy="105" r=".38" fill="#f0f"/>
<circle cx="65.4" cy="105" r=".38" fill="none" stroke="#f0f" stroke-width=".18"/>
<circle cx="65.4" cy="91.1" r=".37" fill="#f0f"/>
<circle cx="65.4" cy="91.1" r=".37" fill="none" stroke="#f0f" stroke-width=".18"/>
<circle cx="146.6" cy="37.6" r=".38" fill="#f0f"/>
<circle cx="146.6" cy="37.6" r=".38" fill="none" stroke="#f0f" stroke-width=".18"/>
<circle cx="253.6" cy="105" r=".38" fill="#f0f"/>
<circle cx="253.6" cy="105" r=".38" fill="none" stroke="#f0f" stroke-width=".18"/>
<circle cx="235.8" cy="105" r=".38" fill="#f0f"/>
<circle cx="235.8" cy="105" r=".38" fill="none" stroke="#f0f" stroke-width=".18"/>
<circle cx="271.4" cy="114.9" r=".38" fill="#f0f"/>
<circle cx="271.4" cy="114.9" r=".38" fill="none" stroke="#f0f" stroke-width=".18"/>
<circle cx="253.6" cy="114.9" r=".38" fill="#f0f"/>
<circle cx="253.6" cy="114.9" r=".38" fill="none" stroke="#f0f" stroke-width=".18"/>
<circle cx="218" cy="105" r=".38" fill="#f0f"/>
<circle cx="218" cy="105" r=".38" fill="none" stroke="#f0f" stroke-width=".18"/>
<circle cx="37.7" cy="170.4" r=".37" fill="#f0f"/>
<circle cx="37.7" cy="170.4" r=".37" fill="none" stroke="#f0f" stroke-width=".18"/>
<circle cx="47.6" cy="170.4" r=".37" fill="#f0f"/>
<circle cx="47.6" cy="170.4" r=".37" fill="none" stroke="#f0f" stroke-width=".18"/>
<circle cx="47.6" cy="170.4" r=".37" fill="#f0f"/>
<circle cx="47.6" cy="170.4" r=".37" fill="none" stroke="#f0f" stroke-width=".18"/>
<circle cx="218" cy="105" r=".38" fill="#f0f"/>
<circle cx="218" cy="105" r=".38" fill="none" stroke="#f0f" stroke-width=".18"/>
<circle cx="235.8" cy="114.9" r=".38" fill="#f0f"/>
<circle cx="235.8" cy="114.9" r=".38" fill="none" stroke="#f0f" stroke-width=".18"/>
<circle cx="103" cy="25.7" r=".38" fill="#f0f"/>
<circle cx="103" cy="25.7" r=".38" fill="none" stroke="#f0f" stroke-width=".18"/>
<circle cx="184.3" cy="164.4" r=".38" fill="#f0f"/>
<circle cx="184.3" cy="164.4" r=".38" fill="none" stroke="#f0f" stroke-width=".18"/>
<circle cx="198.2" cy="164.4" r=".38" fill="#f0f"/>
<circle cx="198.2" cy="164.4" r=".38" fill="none" stroke="#f0f" stroke-width=".18"/>
<circle cx="83.2" cy="11.9" r=".37" fill="#f0f"/>
<circle cx="83.2" cy="11.9" r=".37" fill="none" stroke="#f0f" stroke-width=".18"/>
<circle cx="63.4" cy="11.9" r=".37" fill="#f0f"/>
<circle cx="63.4" cy="11.9" r=".37" fill="none" stroke="#f0f" stroke-width=".18"/>
<circle cx="111" cy="63.4" r=".38" fill="#f0f"/>
<circle cx="111" cy="63.4" r=".38" fill="none" stroke="#f0f" stroke-width=".18"/>
<circle cx="83.2" cy="25.7" r=".38" fill="#f0f"/>
<circle cx="83.2" cy="25.7" r=".38" fill="none" stroke="#f0f" stroke-width=".18"/>
<circle cx="103" cy="31.7" r=".37" fill="#f0f"/>
<circle cx="103" cy="31.7" r=".37" fill="none" stroke="#f0f" stroke-width=".18"/>
<circle cx="83.2" cy="31.7" r=".37" fill="#f0f"/>
<circle cx="83.2" cy="31.7" r=".37" fill="none" stroke="#f0f" stroke-width=".18"/>
<circle cx="63.4" cy="31.7" r=".37" fill="#f0f"/>
<circle cx="63.4" cy="31.7" r=".37" fill="none" stroke="#f0f" stroke-width=".18"/>
<circle cx="83.2" cy="41.6" r=".37" fill="#f0f"/>
<circle cx="83.2" cy="41.6" r=".37" fill="none" stroke="#f0f" stroke-width=".18"/>
<circle cx="103" cy="41.6" r=".37" fill="#f0f"/>
<circle cx="103" cy="41.6" r=".37" fill="none" stroke="#f0f" stroke-width=".18"/>
<circle cx="57.5" cy="11.9" r=".37" fill="#f0f"/>
<circle cx="57.5" cy="11.9" r=".37" fill="none" stroke="#f0f" stroke-width=".18"/>
<text font-size="12.7" x="275.2" y="13.5">03</text>
<text font-size="4.7" fill="#00f" x="172.4" y="30.2">CK505</text>
<text font-size="3.7" fill="#00f" x="172.4" y="35.2">QFN32</text>
<text font-size="3.7" x="236.4" y="193.3">Quanta Computer Inc.</text>
<text font-size="3.3" x="242.4" y="188.6">PROJECT : LL5</text>
<text font-size="3.1" x="27.8" y="40.5">EC-A-01</text>
<g font-size="2.5">
<text x="87.2" y="162.8">0</text>
<text x="111" y="162.8">1</text>
<text x="63.5" y="172.7">CPU_SEL</text>
<text x="79.3" y="170.7">CPU0/1=133MHz</text>
<text x="84.6" y="173.6">(default)</text>
<text x="103.1" y="170.7">CPU0/1=100MHz</text>
<text x="246.3" y="200.1">Clock Generator</text>
</g>
<g font-size="2.2">
<text x="67.4" y="77.1">Place the 22 ohm</text>
<text x="67.4" y="79.5">resistors close to the CK 505</text>
<text x="172.4" y="122.6">Place each 0.1uF cap as close as</text>
<text x="172.4" y="125">possible to each VDD IO pin. Place</text>
<text x="172.4" y="127.4">the 10uF caps on the VDD_IO plane.</text>
</g>
<g font-size="1.8">
<text x="29.8" y="7.6">+1.5V</text>
<text x="177.4" y="8.6">(4,6,8,9,10,11,12,14,15,16,17,19,20,21,22,23,24,25,26,27,28,29,30,31,32,33,34,35,36)</text>
<text x="210.6" y="10.5">(4,6,8,9,10,11,12,18,30,31,34,36,37)</text>
<text x="241.9" y="10.5">+1.05V_VTT</text>
<text x="249.9" y="8.6">+3V</text>
<text x="28.6" y="18.2">+3V</text>
<text x="29.8" y="25.4">+3V</text>
<text x="153.2" y="27.7">17</text>
<text x="153.2" y="29.7">24</text>
<text x="154.2" y="25.7">1</text>
<text x="199.6" y="29.7">22</text>
<text x="199.6" y="27.7">23</text>
<text x="258" y="28.4">CLK_BUF_BCLK_P</text>
<text x="275.4" y="28.4">(10)</text>
<text x="153.2" y="35.6">15</text>
<text x="153.2" y="33.7">29</text>
<text x="154.2" y="31.7">5</text>
<text x="199.6" y="33.7">20</text>
<text x="199.6" y="35.6">19</text>
<text x="258" y="30.4">CLK_BUF_BCLK_N</text>
<text x="275.6" y="30.4">(10)</text>
<text x="131.2" y="38.1">+VDDIO_CLK</text>
<text x="153.2" y="37.6">18</text>
<text x="154.2" y="41.6">2</text>
<text x="199.6" y="41.6">3</text>
<text x="153.2" y="47.5">12</text>
<text x="154.2" y="45.6">9</text>
<text x="154.2" y="43.6">8</text>
<text x="199.6" y="43.6">4</text>
<text x="199.6" y="47.5">10</text>
<text x="258" y="42.2">CLK_BUF_DREFCLK</text>
<text x="258" y="44.2">CLK_BUF_DREFCLK#</text>
<text x="277.2" y="42.2">(10)</text>
<text x="278.2" y="44.2">(10)</text>
<text x="153.2" y="49.5">21</text>
<text x="153.2" y="51.5">26</text>
<text x="199.6" y="53.5">13</text>
<text x="199.6" y="49.5">11</text>
<text x="258" y="48.2">CLK_BUF_PCIE_3GPLL</text>
<text x="258" y="50.2">CLK_BUF_PCIE_3GPLL#</text>
<text x="279.4" y="48.2">(10)</text>
<text x="280.4" y="50.2">(10)</text>
<text x="153.2" y="59.4">16</text>
<text x="199.6" y="55.5">14</text>
<text x="199.6" y="59.4">6</text>
<text x="258" y="54.1">CLK_BUF_DREFSSCLK</text>
<text x="258" y="56.1">CLK_BUF_DREFSSCLK#</text>
<text x="279.6" y="54.1">(10)</text>
<text x="280.6" y="56.1">(10)</text>
<text x="63.5" y="64">(10)</text>
<text x="67.8" y="64">CLK_ICH_14M</text>
<text x="153.2" y="63.4">30</text>
<text x="153.2" y="61.4">25</text>
<text x="199.6" y="61.4">7</text>
<text x="63.5" y="68">(28)</text>
<text x="67.8" y="68">CLK_SIO_14M</text>
<text x="153.2" y="69.3">27</text>
<text x="153.2" y="71.3">28</text>
<text x="153.2" y="77.2">32</text>
<text x="153.2" y="75.3">31</text>
<text x="199.6" y="75.3">33</text>
<text x="53.7" y="86.8">+3V</text>
<text x="55.5" y="99.7" transform="rotate(-90 55.5 99.7)">2</text>
<text x="168.4" y="98.7">+1.05V_VTT</text>
<text x="214" y="96.7">+VDDIO_CLK</text>
<text x="21.5" y="105.6">(10)</text>
<text x="25.8" y="105.6">ICH_SMBDATA</text>
<text x="47.2" y="105">3</text>
<text x="62.9" y="105">1</text>
<text x="89.2" y="105.5">CLK_SDATA</text>
<text x="100.9" y="105.5">(14,15)</text>
<text x="184.3" y="106.6">0805</text>
<text x="128.4" y="108.9">1</text>
<text x="136.2" y="108.9">2</text>
<text x="53.7" y="114.6">+3V</text>
<text x="55.5" y="119.5" transform="rotate(-90 55.5 119.5)">2</text>
<text x="21.5" y="125.4">(10)</text>
<text x="25.8" y="125.4">ICH_SMBCLK</text>
<text x="47.2" y="124.8">3</text>
<text x="62.9" y="124.8">1</text>
<text x="89.2" y="125.3">CLK_SCLK</text>
<text x="99.7" y="125.3">(14,15)</text>
<text x="182.3" y="148.2">+3V</text>
<text x="35.9" y="154.2">+3V</text>
<text x="184.3" y="169" transform="rotate(-90 184.3 169)">3</text>
<text x="142.5" y="177">(36)</text>
<text x="146.9" y="177">VR_PWRGD_CLKEN#</text>
<text x="178" y="176.3">2</text>
<text x="184.3" y="184.7" transform="rotate(-90 184.3 184.7)">1</text>
<text x="220.6" y="197.4">Size</text>
<text x="228.5" y="197.4">Document Number</text>
<text x="285.9" y="197.4">Rev</text>
<text x="220.6" y="203.3">Date:</text>
<text x="220.6" y="199.3">Custom</text>
<text x="232.4" y="203.3">Friday, October 23, 2009</text>
<text x="260.2" y="203.3">Sheet</text>
<text x="270.1" y="203.3">3</text>
<text x="276" y="203.3">of</text>
<text x="282" y="203.3">38</text>
<text x="287.9" y="199.3">1A</text>
</g>
<g font-size="1.8" fill="#000080">
<text x="39.7" y="11.5">R83</text>
<text x="37.7" y="13.5">*HCB1608KF-181T15_6</text>
<text x="39.7" y="17.5">R82</text>
<text x="65.4" y="17.5">C164</text>
<text x="85.3" y="17.5">C162</text>
<text x="105.1" y="17.5">C144</text>
<text x="120.9" y="17.5">C160</text>
<text x="37.7" y="19.4">HCB1608KF-181T15_6</text>
<text x="65.4" y="21.4">10U/6.3V/X5R_8</text>
<text x="85.3" y="21.4">0.1U/10V/X5R_4</text>
<text x="105.1" y="21.4">0.1U/10V/X5R_4</text>
<text x="120.9" y="21.4">0.1U/10V/X5R_4</text>
<text x="37.7" y="33.3">HCB1608KF-181T15_6</text>
<text x="39.7" y="31.3">R81</text>
<text x="65.4" y="35.3">C143</text>
<text x="85.3" y="35.3">C150</text>
<text x="105.1" y="35.3">C145</text>
<text x="65.4" y="39.2">10U/6.3V/X5R_8</text>
<text x="85.3" y="39.2">0.1U/10V/X5R_4</text>
<text x="107" y="39.2">0.1U/10V/X5R_4</text>
<text x="93.2" y="59.1">R101</text>
<text x="103.1" y="59.1">10K_4</text>
<text x="93.2" y="63">R91</text>
<text x="103.1" y="63">22_4</text>
<text x="91.2" y="67">R89</text>
<text x="103.1" y="67">22_4</text>
<text x="115" y="69">C147</text>
<text x="115" y="72.9">*10P/50V/COG_4</text>
<text x="156.5" y="82.8">ICS9LRS3197AKLFT</text>
<text x="59.5" y="96.7">R87</text>
<text x="59.5" y="98.7">10K_4</text>
<text x="130.8" y="106.6">Y2</text>
<text x="176.4" y="104.6">L10</text>
<text x="192.2" y="104.6">BLM21PG600SN1D</text>
<text x="59.5" y="108.6">Q8</text>
<text x="59.5" y="110.6">2N7002</text>
<text x="128.8" y="112.6">14.318MHZ</text>
<text x="220" y="108.6">C161</text>
<text x="220" y="112.6">0.1U/10V/X5R_4</text>
<text x="237.8" y="108.6">C151</text>
<text x="237.8" y="112.6">0.1U/10V/X5R_4</text>
<text x="255.6" y="108.6">C171</text>
<text x="255.6" y="112.6">10U/6.3V/X5R_8</text>
<text x="273.5" y="108.6">C156</text>
<text x="273.5" y="112.6">10U/6.3V/X5R_8</text>
<text x="71.4" y="114.6">R86</text>
<text x="71.4" y="116.5">10K_4</text>
<text x="118.9" y="114.6">C158</text>
<text x="118.9" y="118.5">30P/50V/NPO_4</text>
<text x="150.6" y="114.6">C157</text>
<text x="150.6" y="118.5">30P/50V/NPO_4</text>
<text x="59.5" y="128.4">Q7</text>
<text x="59.5" y="130.4">2N7002</text>
<text x="187.4" y="156.2">R100</text>
<text x="187.4" y="158.5">1K_4</text>
<text x="39.7" y="162.1">R97</text>
<text x="39.7" y="164.1">*10K_4</text>
<text x="186.3" y="170">Q9</text>
<text x="186.3" y="172">2N7002</text>
<text x="199.9" y="174">100K_4</text>
<text x="200.7" y="172">R98</text>
<text x="39.7" y="176">R92</text>
<text x="39.7" y="177.9">10K_4</text>
<text x="50.8" y="177.9">C149</text>
<text x="50.8" y="180.3">*10P/50V/COG_4</text>
</g>
<g font-size="1.8" fill="#f00">
<text x="89.6" y="11.5">+CK_VDD_MAIN</text>
<text x="85.6" y="31.3">+CK_VDD_MAIN_1</text>
<text x="65.8" y="59.1">+CK_VDD_MAIN</text>
<text x="137.1" y="63">CPU_SEL</text>
<text x="137.1" y="61">CK_PWRGD_R</text>
<text x="137.1" y="71">XTAL_IN</text>
<text x="137.1" y="69">XTAL_OUT</text>
<text x="137.1" y="74.9">CLK_SDATA</text>
<text x="137.1" y="76.9">CLK_SCLK</text>
<text x="71.8" y="104.6">CLK_SDATA</text>
<text x="117.3" y="108.6">XTAL_IN</text>
<text x="139.3" y="108.6">XTAL_OUT</text>
<text x="71.8" y="124.5">CLK_SCLK</text>
<text x="200.5" y="164.1">CK_PWRGD_R</text>
<text x="39.2" y="170">CPU_SEL</text>
</g>
<text font-size="1.8" fill="#004040" x="156.5" y="21.4">U8</text>
<g font-size="1.8" fill="#004080">
<text x="157.5" y="28.5">VDD_SRC</text>
<text x="157.5" y="26.6">VDD_DOT</text>
<text x="191.9" y="28.5">CPU-0</text>
<text x="157.5" y="32.5">VDD_27</text>
<text x="157.5" y="30.5">VDD_CPU</text>
<text x="157.5" y="34.5">VDD_REF</text>
<text x="190.9" y="30.5">CPU-0#</text>
<text x="191.9" y="34.5">CPU-1</text>
<text x="157.5" y="38.4">VDD_CPU_IO</text>
<text x="157.5" y="36.5">VDD_SRC_IO</text>
<text x="190.9" y="36.5">CPU-1#</text>
<text x="157.5" y="42.4">VSS_DOT</text>
<text x="157.5" y="46.4">VSS_SATA</text>
<text x="157.5" y="44.4">VSS_27</text>
<text x="190.5" y="44.4">DOT96#</text>
<text x="191.5" y="42.4">DOT96</text>
<text x="157.5" y="50.3">VSS_CPU</text>
<text x="157.5" y="48.3">VSS_SRC</text>
<text x="157.5" y="52.3">VSS_REF</text>
<text x="185.8" y="50.3">SRC-1#/SATA</text>
<text x="186.7" y="48.3">SRC-1/SATA</text>
<text x="190.9" y="56.3">SRC-2#</text>
<text x="191.9" y="54.3">SRC-2</text>
<text x="157.5" y="64.2">REF_0/CPU_SEL</text>
<text x="157.5" y="60.2">CPU_STOP#</text>
<text x="157.5" y="62.2">CK_PWRGD/PD#</text>
<text x="190.4" y="62.2">27M_SS</text>
<text x="193.8" y="60.2">27M</text>
<text x="157.5" y="70.1">XOUT</text>
<text x="157.5" y="72.1">XIN</text>
<text x="157.5" y="76.1">SDATA</text>
<text x="193.2" y="76.1">GND</text>
<text x="157.5" y="78.1">SCLK</text>
</g>
<g font-size="1.4">
<text x="31" y="1.5">5</text>
<text x="88.9" y="1.5">4</text>
<text x="146.9" y="1.5">3</text>
<text x="204.9" y="1.5">2</text>
<text x="262.8" y="1.5">1</text>
<text x=".5" y="28.4">D</text>
<text x="292.4" y="28.4">D</text>
<text x=".5" y="78.8">C</text>
<text x="292.4" y="78.8">C</text>
<text x=".5" y="129.2">B</text>
<text x="292.4" y="129.2">B</text>
<text x=".5" y="179.7">A</text>
<text x="292.4" y="179.7">A</text>
<text x="31" y="205.1">5</text>
<text x="88.9" y="205.1">4</text>
<text x="146.9" y="205.1">3</text>
<text x="204.9" y="205.1">2</text>
<text x="262.8" y="205.1">1</text>
</g>
</svg>
